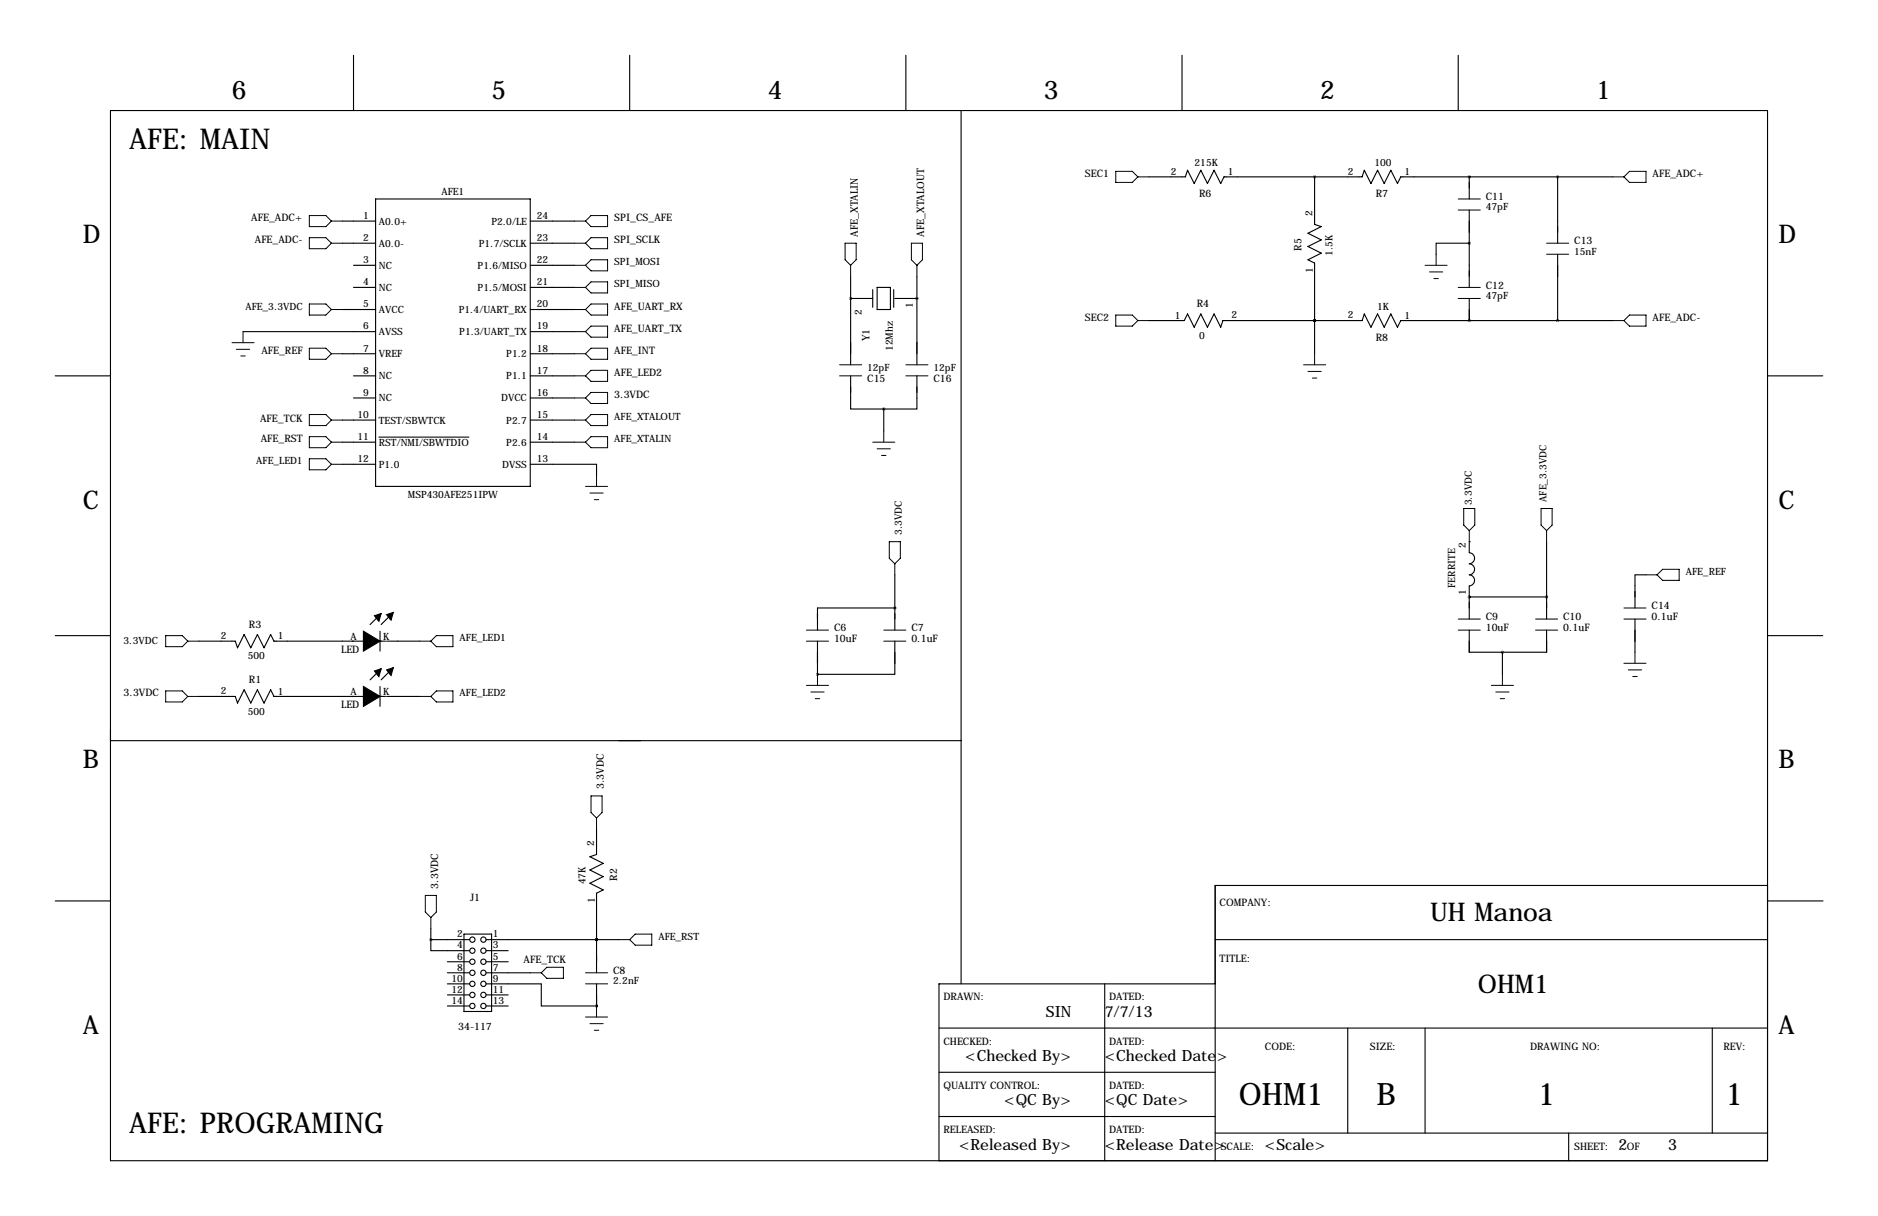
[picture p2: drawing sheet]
<svg xmlns="http://www.w3.org/2000/svg" width="432mm" height="279mm" viewBox="0 0 432 279" stroke-linecap="round" stroke-linejoin="round" font-family="sans-serif">
<g fill="none" stroke="#000" stroke-width=".25">
<path d="M81.3 12.7v12.7M144.8 12.7v12.7M208.3 12.7v12.7M271.8 12.7v12.7M335.3 12.7v12.7M25.4 25.4h381v241.3h-381zM221 25.4v200.7M78.7 50.8h7.7M78.7 55.9h7.7M86.4 45.7h35.5v66.1h-35.5zM121.9 50.8h10.2M121.9 55.9h10.2"/>
<path d="M264.2 40.6h8.3l.5-1.5 1.6 3.1 1.5-3.1 1.5 3.1 1.5-3.1 1.6 3.1 .7-1.6h31.8l.5-1.5 1.5 3.1 1.5-3.1 1.6 3.1 1.5-3.1 1.5 3.1 .8-1.6h48.7M302.3 40.6v11l1.5 .5-3.1 1.5 3.1 1.5-3.1 1.5 3.1 1.6-3.1 1.5 1.6 .8v20.8M337.8 40.6h.1M337.8 55.9h-7.6v2.5M337.8 40.6v5.1M337.8 48.3v17.7M358.1 40.6v15.3M358.1 58.4v15.3M55.9 76.2h30.5M78.7 71.1h7.7M81.3 61h5.1M81.3 66h5.1"/>
<path d="M121.9 61h10.2M121.9 66h10.2M121.9 71.1h10.2M121.9 76.2h10.2M195.6 68.6h.1M195.6 68.6h5.1M195.6 63.5v20.3M200.7 66.5v4.1M201.7 66h3v5.1h-3zM205.5 66.5v4.1M205.7 68.6h5.1M210.8 68.6h.1"/>
<path d="M210.8 63.5v20.3M264.2 73.7h8.1l.7-1.6 1.6 3.1 1.5-3.1 1.5 3.1 1.5-3.1 1.6 3.1 .5-1.5h32l.5-1.6 1.5 3.1 1.5-3.1 1.6 3.1 1.5-3.1 1.5 3.1 .8-1.5h48.7M302.3 73.7h.1M337.8 73.7h.1M337.8 68.6v5.1M12.7 86.4h12.7M78.7 81.3h7.7M78.7 96.5h7.7M81.3 86.4h5.1M81.3 91.4h5.1M121.9 86.4h10.2M121.9 81.3h10.2"/>
<path d="M121.9 91.4h10.2M121.9 96.5h10.2M195.6 86.4v7.6h7.6M203.2 94v5.1M210.8 86.4v7.6h-7.6M406.4 86.4h12.7M78.7 101.6h7.7M78.7 106.7h7.7M87.1 100.4h20.7M121.9 106.7h15.3v2.5M121.9 101.6h10.2M205.7 139.7h.1"/>
<path d="M205.7 139.7h-17.7v5.1M205.7 132.1v12.7M337.8 124.5v2.5a1.27 1.27 0 0 1 1.2 1.3 1.27 1.27 0 0 1-1.2 1.2 1.27 1.27 0 0 1 1.2 1.3 1.27 1.27 0 0 1-1.2 1.3 1.27 1.27 0 0 1 1.2 1.3 1.27 1.27 0 0 1-1.2 1.2v7.6M337.8 137.2h.1M337.8 124.5h.1M337.8 137.2h17.8M355.6 137.2h.1M355.6 124.5v17.7M378.5 132.1h-2.6v7.6M12.7 146h12.7M45.7 147.3h8.4l.5 1.5 1.5-3 1.6 3 1.5-3 1.5 3 1.5-3 .8 1.5h25.6M87.4 145v4.6"/>
<path d="M87.4 157.7v4.6M87.6 141l-2.5 2.5M87.6 153.7l-2.5 2.5M88.9 147.3h7.6M90.2 141l-2.6 2.5M90.2 153.7l-2.6 2.5M188 154.9h.1M188 147.3v7.6M205.7 147.3v7.6h-17.7M337.8 144.8v5.1h17.8v-5.1M345.4 149.9v5M375.9 142.2v7.7"/>
<path d="M406.4 146h12.7M25.4 170.2h195.6M45.7 160h8.4l.5 1.5 1.5-3 1.6 3 1.5-3 1.5 3 1.5-3 .8 1.5h25.6M88.9 160h7.6M137.2 190.5v5.8l-1.6 .5 3.1 1.6-3.1 1.5 3.1 1.5-3.1 1.5 3.1 1.6-1.5 .7v18.3M12.7 207h12.7M99.1 215.9v2.5h8.8M99.1 215.9h8.8M99.1 213.4v2.5M106.7 214.6h6.3v17.8h-6.3zM111.8 215.9h30.4M111.8 218.4h5"/>
<path d="M137.2 215.9h.1M279.4 215.9h127M406.4 203.5h-127v63.2M406.5 207h12.7M102.9 226.1h5M102.9 221h5M102.9 223.5h5M102.9 228.6h5M102.9 231.1h5M111.8 226.1h12.7v5h12.7M111.8 221h5M111.8 223.5h10.1"/>
<path d="M111.8 228.6h5M111.8 231.1h5M137.2 231.1h.1M137.2 226.1v5M215.9 236.2h190.5M254 226.1v40.6M279.4 226.1h-63.5v40.6M309.9 236.2v24.1M327.7 236.2v24.1M393.7 236.2v24.1M215.9 246.4h63.5M215.9 256.5h63.5"/>
<path d="M279.4 260.3h127M360.7 260.3v6.4"/>
<circle cx="108.6" cy="218.4" r=".61"/>
<circle cx="108.6" cy="215.9" r=".61"/>
<circle cx="111.2" cy="218.4" r=".61"/>
<circle cx="111.2" cy="215.9" r=".61"/>
<circle cx="108.6" cy="223.5" r=".61"/>
<circle cx="108.6" cy="221" r=".61"/>
<circle cx="108.6" cy="231.1" r=".61"/>
<circle cx="108.6" cy="226.1" r=".61"/>
<circle cx="108.6" cy="228.6" r=".61"/>
<circle cx="111.2" cy="223.5" r=".61"/>
<circle cx="111.2" cy="221" r=".61"/>
<circle cx="111.2" cy="231.1" r=".61"/>
<circle cx="111.2" cy="226.1" r=".61"/>
<circle cx="111.2" cy="228.6" r=".61"/>
</g>
<g fill="none" stroke="#000" stroke-width=".23">
<path d="M256.5 39.4h3.8l1.3 1.2-1.3 1.3h-3.8zM374.6 39.4h3.9v2.5h-3.9l-1.2-1.3zM71.1 49.5h3.8l1.3 1.3-1.3 1.3h-3.8zM71.1 54.6h3.8l1.3 1.3-1.3 1.3h-3.8zM76.2 55.9h2.5M76.2 50.8h2.5M132.1 55.9h2.5M132.1 50.8h2.5M134.6 50.8l1.3-1.3h3.8v2.6h-3.8zM135.9 54.6h3.8v2.6h-3.8l-1.3-1.3zM194.3 55.9h2.5v3.8l-1.2 1.3-1.3-1.3zM209.5 55.9h2.6v3.8l-1.3 1.3-1.3-1.3z"/>
<path d="M261.6 40.6h2.6M330.2 58.4v2.6M335.3 45.7h5.1M335.3 48.3h5.1M355.6 55.9h5.1M355.6 58.4h5.1M370.8 40.6h2.6M53.3 78.7h5.1M55.9 76.2v2.5M71.1 69.8h3.8l1.3 1.3-1.3 1.3h-3.8zM76.2 71.1h2.5M132.1 66h2.5"/>
<path d="M132.1 71.1h2.5M132.1 76.2h2.5M132.1 61h2.5M134.6 71.1l1.3-1.3h3.8v2.6h-3.8zM134.6 61l1.3-1.3h3.8v2.5h-3.8zM134.6 76.2l1.3-1.3h3.8v2.6h-3.8zM135.9 64.8h3.8v2.5h-3.8l-1.3-1.3zM195.6 61v2.5M210.8 61v2.5M256.5 72.4h3.8l1.3 1.3-1.3 1.2h-3.8zM261.6 73.7h2.6M327.7 61h5"/>
<path d="M328.7 62.5h3M329.7 64h1M335.3 66h5.1M335.3 68.6h5.1M370.8 73.7h2.6M373.4 73.7l1.2-1.3h3.9v2.5h-3.9zM54.4 80.3h3M55.4 81.8h1M71.1 80h3.8l1.3 1.3-1.3 1.2h-3.8zM71.1 95.2h3.8l1.3 1.3-1.3 1.3h-3.8zM76.2 81.3h2.5M76.2 96.5h2.5"/>
<path d="M132.1 86.4h2.5M132.1 81.3h2.5M132.1 96.5h2.5M132.1 91.4h2.5M134.6 86.4l1.3-1.3h3.8v2.5h-3.8zM134.6 96.5l1.3-1.3h3.8v2.6h-3.8zM135.9 80h3.8v2.5h-3.8l-1.3-1.2zM135.9 90.2h3.8v2.5h-3.8l-1.3-1.3zM193 86.4h5.1M193 83.8h5.1M203.2 99.1v2.5M208.3 86.4h5.1"/>
<path d="M208.3 83.8h5.1M299.7 83.8h5.1M300.7 85.3h3.1M301.8 86.9h1M302.3 81.3v2.5M71.1 100.3h3.8l1.3 1.3-1.3 1.3h-3.8zM71.1 105.4h3.8l1.3 1.3-1.3 1.2h-3.8zM76.2 101.6h2.5M76.2 106.7h2.5M132.1 101.6h2.5M134.6 101.6l1.3-1.3h3.8v2.6h-3.8zM134.6 111.8h5.1"/>
<path d="M135.6 113.3h3.1M136.7 114.8h1M137.2 109.2v2.6M200.7 101.6h5M201.7 103.1h3M202.7 104.6h1M336.5 116.8h2.6v3.9l-1.3 1.2-1.3-1.2zM354.3 116.8h2.6v3.9l-1.3 1.2-1.3-1.2zM204.5 124.5h2.5v3.8l-1.3 1.2-1.2-1.2zM205.7 129.5v2.6M337.8 121.9v2.6M355.6 121.9v2.6"/>
<path d="M373.4 139.7h5.1M378.5 132.1h2.5M382.3 130.8h3.8v2.5h-3.8l-1.3-1.2zM38.1 146h3.8l1.3 1.3-1.3 1.3h-3.8zM38.1 158.8h3.8l1.3 1.2-1.3 1.3h-3.8zM43.2 147.3h2.5M96.5 147.3h2.6M100.3 146h3.8v2.6h-3.8l-1.2-1.3zM185.4 144.8h5.1M185.4 147.3h5.1M185.4 157.5h5.1M186.4 159h3.1"/>
<path d="M188 154.9v2.6M203.2 144.8h5.1M203.2 147.3h5.1M335.3 144.8h5.1M335.3 142.2h5.1M342.9 157.5h5.1M343.9 159h3.1M345.4 154.9v2.6M353.1 144.8h5M353.1 142.2h5M373.4 142.2h5.1M373.4 152.4h5.1"/>
<path d="M374.4 153.9h3M375.4 155.4h1M375.9 149.9v2.5M43.2 160h2.5M96.5 160h2.6M99.1 160l1.2-1.2h3.8v2.5h-3.8zM187.5 160.5h1M344.9 160.5h1M135.9 182.9h2.5v3.8l-1.2 1.3-1.3-1.3zM137.2 188v2.5M97.8 205.7h2.5v3.8l-1.2 1.3-1.3-1.3zM99.1 210.8v2.6"/>
<path d="M142.2 215.9h2.6M146 214.6h3.9v2.6h-3.9l-1.2-1.3zM121.9 223.5h2.6M125.7 222.2h3.8v2.6h-3.8l-1.2-1.3zM134.6 223.5h5.1M134.6 226.1h5.1M134.6 233.7h5.1M135.6 235.2h3.1M136.7 236.7h1M137.2 231.1v2.6"/>
</g>
<path d="M83.6 147.3h3.8l-3.8 2.3zM83.6 145l3.8 2.3h-3.8zM86.1 141.5l1.5-.5-.5 1.7zM86.1 154.2l1.5-.5-.5 1.7zM88.9 141.2l1.5-.5-.5 1.8zM88.9 153.9l1.5-.5-.5 1.8zM83.6 160h3.8l-3.8 2.3zM83.6 157.7l3.8 2.3h-3.8z" fill="#000" stroke="#000" stroke-width=".25"/>
<path d="M187.9 154.9a.05 .05 0 0 0 .1 0 .05 .05 0 0 0-.1 0zM205.7 139.7a.05 .05 0 0 0 .1 0 .05 .05 0 0 0-.1 0zM137.1 215.9a.05 .05 0 0 0 .1 0 .05 .05 0 0 0-.1 0zM99 215.9a.05 .05 0 0 0 .1 0 .05 .05 0 0 0-.1 0zM137.1 215.9a.05 .05 0 0 0 .1 0 .05 .05 0 0 0-.1 0zM137.1 231.1a.05 .05 0 0 0 .1 0 .05 .05 0 0 0-.1 0zM302.2 73.7a.05 .05 0 0 0 .1 0 .05 .05 0 0 0-.1 0zM302.2 73.7a.05 .05 0 0 0 .1 0 .05 .05 0 0 0-.1 0zM302.2 40.6a.05 .05 0 0 0 .1 0 .05 .05 0 0 0-.1 0zM358.1 40.6a.05 .05 0 0 0 .1 0 .05 .05 0 0 0-.1 0zM358.1 73.7a.05 .05 0 0 0 .1 0 .05 .05 0 0 0-.1 0zM345.4 149.9a.05 .05 0 0 0 .1 0 .05 .05 0 0 0-.1 0z" fill="#000" stroke="#000" stroke-width=".63"/>
<g font-size="7.1">
<text x="284.9" y="254">OHM1</text>
<text x="316.5" y="254">B</text>
<text x="353.6" y="254">1</text>
<text x="396.7" y="254">1</text>
</g>
<g font-size="6.6">
<text x="29.7" y="34.3">AFE: MAIN</text>
<text x="29.7" y="260.3">AFE: PROGRAMING</text>
</g>
<g font-size="5.9">
<text x="53.3" y="22.9">6</text>
<text x="113" y="22.9">5</text>
<text x="176.5" y="22.9">4</text>
<text x="240" y="22.9">3</text>
<text x="303.5" y="22.9">2</text>
<text x="367" y="22.9">1</text>
<text x="19" y="55.9">D</text>
<text x="408.9" y="55.9">D</text>
<text x="19" y="116.8">C</text>
<text x="408.9" y="116.8">C</text>
<text x="19" y="176.5">B</text>
<text x="408.9" y="176.5">B</text>
<text x="328.8" y="211.6">UH Manoa</text>
<text x="339.8" y="228.1">OHM1</text>
<text x="19" y="237.5">A</text>
<text x="408.9" y="237.5">A</text>
</g>
<g font-size="3.6">
<text x="240.5" y="233.7">SIN</text>
<text x="254" y="233.7">7/7/13</text>
<text x="221.9" y="243.8">&lt;Checked By&gt;</text>
<text x="254" y="243.8">&lt;Checked Date&gt;</text>
<text x="230.9" y="254">&lt;QC By&gt;</text>
<text x="254" y="254">&lt;QC Date&gt;</text>
<text x="220.5" y="264.1">&lt;Released By&gt;</text>
<text x="254" y="264.1">&lt;Release Date&gt;</text>
<text x="290.8" y="264.1">&lt;Scale&gt;</text>
<text x="372.1" y="264.1">2</text>
<text x="383.5" y="264.1">3</text>
</g>
<g font-size="2.4">
<text x="249.4" y="40.6">SEC1</text>
<text x="380" y="40.6">AFE_ADC+</text>
<text x="275.7" y="45.3">R6</text>
<text x="316.3" y="45.3">R7</text>
<text x="341.6" y="46">C11</text>
<text x="57.8" y="50.8">AFE_ADC+</text>
<text x="141.2" y="50.8">SPI_CS_AFE</text>
<text x="58.6" y="55.9">AFE_ADC-</text>
<text x="141.2" y="55.9">SPI_SCLK</text>
<text x="197.2" y="54.4" transform="rotate(-90 197.2 54.4)">AFE_XTALIN</text>
<text x="212.5" y="54.4" transform="rotate(-90 212.5 54.4)">AFE_XTALOUT</text>
<text x="299.2" y="57.6" transform="rotate(-90 299.2 57.6)">R5</text>
<text x="361.9" y="56.1">C13</text>
<text x="141.2" y="71.1">AFE_UART_RX</text>
<text x="275.2" y="70.6">R4</text>
<text x="341.6" y="66.3">C12</text>
<text x="141.2" y="76.2">AFE_UART_TX</text>
<text x="249.4" y="73.7">SEC2</text>
<text x="380" y="73.7">AFE_ADC-</text>
<text x="60.1" y="81.3">AFE_REF</text>
<text x="141.2" y="81.3">AFE_INT</text>
<text x="199.9" y="78.4" transform="rotate(-90 199.9 78.4)">Y1</text>
<text x="316.3" y="78.4">R8</text>
<text x="141.2" y="86.4">AFE_LED2</text>
<text x="199.4" y="87.8">C15</text>
<text x="214.6" y="87.8">C16</text>
<text x="141.2" y="91.4">3.3VDC</text>
<text x="59.8" y="97">AFE_TCK</text>
<text x="60" y="101.6">AFE_RST</text>
<text x="341.6" y="142.5">C9</text>
<text x="359.4" y="142.5">C10</text>
<text x="379.7" y="140">C14</text>
<text x="379.7" y="142.4">0.1uF</text>
<text x="57.2" y="144.3">R3</text>
<text x="78.4" y="150">LED</text>
<text x="191.8" y="145">C6</text>
<text x="191.8" y="147.5">10uF</text>
<text x="209.5" y="145">C7</text>
<text x="209.5" y="147.5">0.1uF</text>
<text x="341.6" y="144.9">10uF</text>
<text x="359.4" y="144.9">0.1uF</text>
<text x="28.4" y="160">3.3VDC</text>
<text x="57.2" y="157">R1</text>
<text x="78.4" y="162.7">LED</text>
<text x="138.8" y="181.4" transform="rotate(-90 138.8 181.4)">3.3VDC</text>
<text x="141.9" y="202.3" transform="rotate(-90 141.9 202.3)">R2</text>
<text x="100.7" y="204.2" transform="rotate(-90 100.7 204.2)">3.3VDC</text>
<text x="108.1" y="207">J1</text>
<text x="280.4" y="208.3">COMPANY:</text>
<text x="120.4" y="221.2">AFE_TCK</text>
<text x="280.4" y="221">TITLE:</text>
<text x="141" y="223.8">C8</text>
<text x="216.9" y="229.9">DRAWN:</text>
<text x="255" y="229.9">DATED:</text>
<text x="105.3" y="236.6">34-117</text>
<text x="216.9" y="240">CHECKED:</text>
<text x="255" y="240">DATED:</text>
<text x="290.8" y="241.3">CODE:</text>
<text x="315" y="241.3">SIZE:</text>
<text x="351.8" y="241.3">DRAWING NO:</text>
<text x="396.2" y="241.3">REV:</text>
<text x="216.9" y="250.2">QUALITY CONTROL:</text>
<text x="255" y="250.2">DATED:</text>
<text x="216.9" y="260.3">RELEASED:</text>
<text x="255" y="260.3">DATED:</text>
<text x="280.7" y="264.2">SCALE:</text>
<text x="361.9" y="264.2">SHEET:</text>
<text x="374" y="264.2">OF</text>
</g>
<g font-size="2.3">
<text x="269.2" y="40.1">2</text>
<text x="274.7" y="38.1">215K</text>
<text x="282.3" y="40.2">1</text>
<text x="309.9" y="40.1">2</text>
<text x="316" y="38.1">100</text>
<text x="322.9" y="40.2">1</text>
<text x="101.5" y="44.7">AFE1</text>
<text x="83.5" y="50.3">1</text>
<text x="87.1" y="51.6">A0.0+</text>
<text x="113" y="51.6">P2.0/LE</text>
<text x="123.4" y="50.3">24</text>
<text x="301.8" y="49.6" transform="rotate(-90 301.8 49.6)">2</text>
<text x="341.6" y="48.3">47pF</text>
<text x="83.5" y="55.4">2</text>
<text x="87.1" y="56.7">A0.0-</text>
<text x="110.1" y="56.7">P1.7/SCLK</text>
<text x="123.4" y="55.4">23</text>
<text x="306.4" y="58.8" transform="rotate(-90 306.4 58.8)">1.5K</text>
<text x="361.9" y="58.5">15nF</text>
<text x="83.5" y="60.5">3</text>
<text x="83.5" y="65.5">4</text>
<text x="87.1" y="61.8">NC</text>
<text x="109.8" y="61.8">P1.6/MISO</text>
<text x="123.4" y="60.5">22</text>
<text x="123.4" y="65.5">21</text>
<text x="141.2" y="61">SPI_MOSI</text>
<text x="301.9" y="62.6" transform="rotate(-90 301.9 62.6)">1</text>
<text x="56.4" y="71.1">AFE_3.3VDC</text>
<text x="83.5" y="70.6">5</text>
<text x="87.1" y="66.8">NC</text>
<text x="87.1" y="71.9">AVCC</text>
<text x="105.5" y="71.9">P1.4/UART_RX</text>
<text x="109.8" y="66.8">P1.5/MOSI</text>
<text x="123.4" y="70.6">20</text>
<text x="141.2" y="66">SPI_MISO</text>
<text x="209.9" y="70.7" transform="rotate(-90 209.9 70.7)">1</text>
<text x="316.6" y="71.1">1K</text>
<text x="341.6" y="68.7">47pF</text>
<text x="83.5" y="75.7">6</text>
<text x="87.1" y="77">AVSS</text>
<text x="105.6" y="77">P1.3/UART_TX</text>
<text x="123.4" y="75.7">19</text>
<text x="198.1" y="72.4" transform="rotate(-90 198.1 72.4)">2</text>
<text x="270.1" y="73.3">1</text>
<text x="275.7" y="77.8">0</text>
<text x="283.2" y="73.2">2</text>
<text x="309.9" y="73.2">2</text>
<text x="322.9" y="73.3">1</text>
<text x="83.5" y="80.8">7</text>
<text x="87.1" y="82.1">VREF</text>
<text x="116.4" y="82.1">P1.2</text>
<text x="123.4" y="80.8">18</text>
<text x="205.3" y="80.6" transform="rotate(-90 205.3 80.6)">12Mhz</text>
<text x="83.5" y="85.9">8</text>
<text x="87.1" y="87.2">NC</text>
<text x="116.4" y="87.2">P1.1</text>
<text x="123.4" y="85.9">17</text>
<text x="199.4" y="85.3">12pF</text>
<text x="214.6" y="85.3">12pF</text>
<text x="83.5" y="90.9">9</text>
<text x="87.1" y="92.2">NC</text>
<text x="115.2" y="92.2">DVCC</text>
<text x="123.4" y="90.9">16</text>
<text x="82.2" y="96">10</text>
<text x="82.2" y="101.1">11</text>
<text x="87.1" y="97.3">TEST/SBWTCK</text>
<text x="116.4" y="97.3">P2.7</text>
<text x="123.4" y="96">15</text>
<text x="123.4" y="101.1">14</text>
<text x="141.2" y="96.5">AFE_XTALOUT</text>
<text x="141.2" y="101.6">AFE_XTALIN</text>
<text x="58.9" y="106.7">AFE_LED1</text>
<text x="82.2" y="106.2">12</text>
<text x="87.1" y="102.4">RST/NMI/SBWTDIO</text>
<text x="87.1" y="107.5">P1.0</text>
<text x="115.5" y="107.5">DVSS</text>
<text x="116.4" y="102.4">P2.6</text>
<text x="123.4" y="106.2">13</text>
<text x="93.8" y="114.4">MSP430AFE251IPW</text>
<text x="338.4" y="116.1" transform="rotate(-90 338.4 116.1)">3.3VDC</text>
<text x="355.6" y="115.3" transform="rotate(-90 355.6 115.3)">AFE_3.3VDC</text>
<text x="207.4" y="122.9" transform="rotate(-90 207.4 122.9)">3.3VDC</text>
<text x="337.1" y="126" transform="rotate(-90 337.1 126)">2</text>
<text x="334.6" y="135" transform="rotate(-90 334.6 135)">FERRITE</text>
<text x="337.1" y="136.7" transform="rotate(-90 337.1 136.7)">1</text>
<text x="387.6" y="132.1">AFE_REF</text>
<text x="28.4" y="148.1">3.3VDC</text>
<text x="50.8" y="146.8">2</text>
<text x="63.9" y="146.9">1</text>
<text x="80.6" y="147">A</text>
<text x="88.1" y="147">K</text>
<text x="105.7" y="147.3">AFE_LED1</text>
<text x="57" y="151.5">500</text>
<text x="50.8" y="159.5">2</text>
<text x="63.9" y="159.6">1</text>
<text x="80.6" y="159.7">A</text>
<text x="88.1" y="159.7">K</text>
<text x="105.7" y="160">AFE_LED2</text>
<text x="57" y="164.2">500</text>
<text x="136.7" y="194.4" transform="rotate(-90 136.7 194.4)">2</text>
<text x="134.6" y="203.2" transform="rotate(-90 134.6 203.2)">47K</text>
<text x="136.8" y="207.4" transform="rotate(-90 136.8 207.4)">1</text>
<text x="105.1" y="215.4">2</text>
<text x="113.3" y="215.4">1</text>
<text x="151.4" y="215.9">AFE_RST</text>
<text x="105.1" y="217.9">4</text>
<text x="105.1" y="220.5">6</text>
<text x="113.3" y="217.9">3</text>
<text x="113.3" y="220.5">5</text>
<text x="103.8" y="225.6">10</text>
<text x="105.1" y="223">8</text>
<text x="113.3" y="223">7</text>
<text x="113.3" y="225.6">9</text>
<text x="141" y="226.1">2.2nF</text>
<text x="103.8" y="228.1">12</text>
<text x="103.8" y="230.6">14</text>
<text x="113.3" y="228.1">11</text>
<text x="113.3" y="230.6">13</text>
</g>
</svg>
